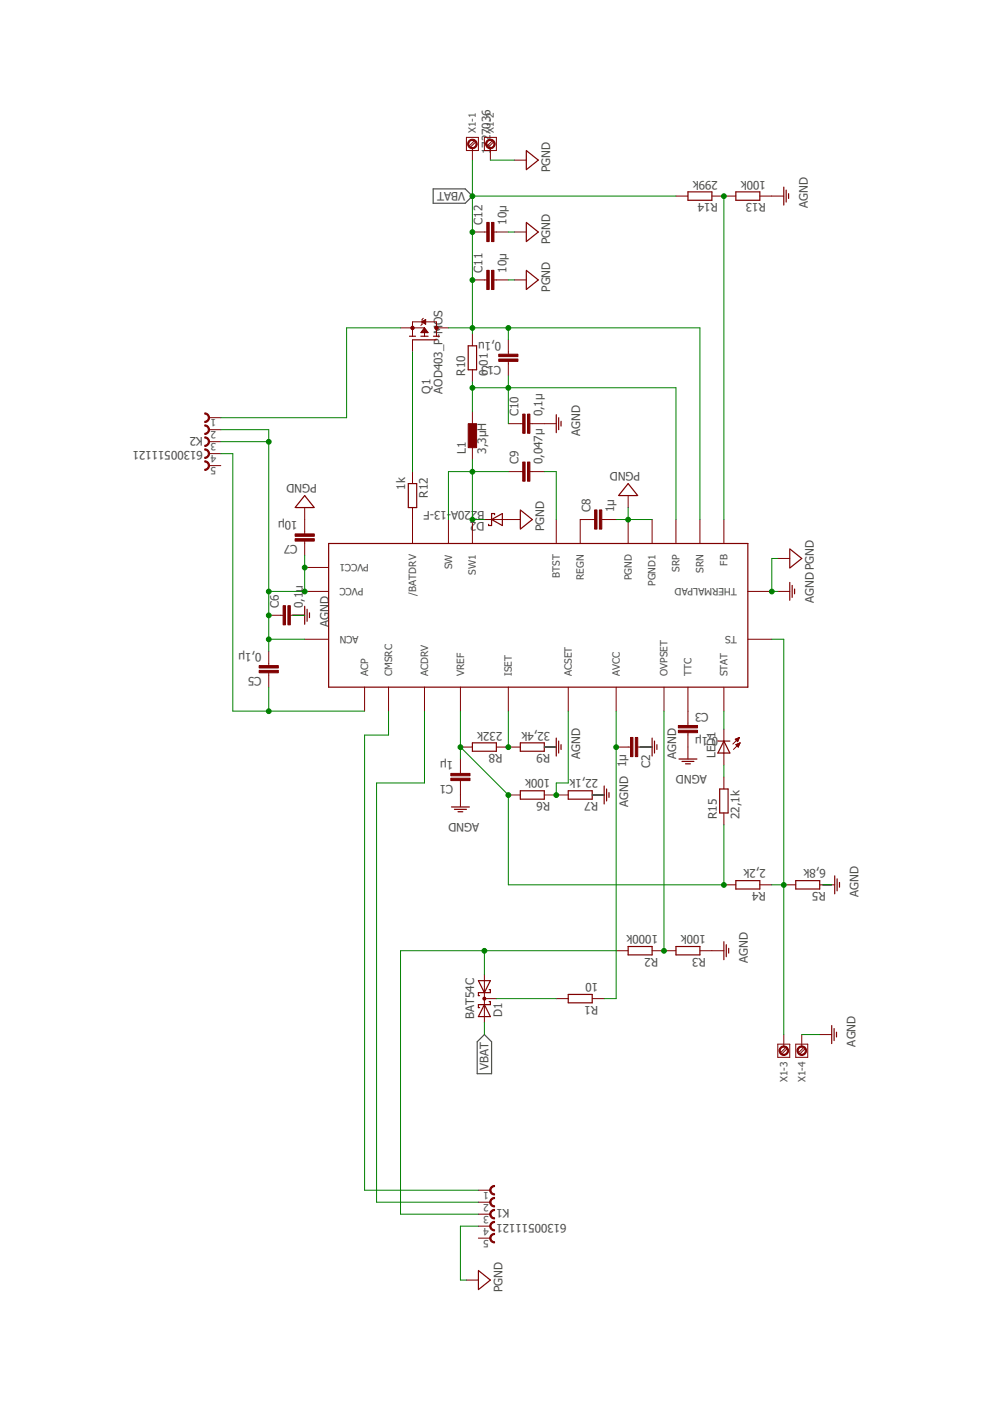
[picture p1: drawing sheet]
<svg xmlns="http://www.w3.org/2000/svg" width="210mm" height="297mm" viewBox="0 0 210 297" stroke-linecap="round" stroke-linejoin="round" font-family="sans-serif">
<path d="M91.8 40h6.8l1.6 1.6-1.6 1.5h-6.8zM102.7 219.4l1.5 1.5v6.7h-3v-6.7z" fill="none" stroke="#505050" stroke-width=".25"/>
<g fill="none" stroke="#800000" stroke-width=".25">
<path d="M111.6 32v3.9M111.6 31.9l2.5 2.1-2.5 2M166.2 39.7v3.8M111.6 47.3v3.8M111.6 57.4v3.9M111.6 57.3l2.5 2.1-2.5 2M111.6 47.2l2.5 2-2.5 2M145.9 40.7h5v1.8h-5zM156 40.7h5.1v1.8h-5.1zM166.7 40.3v2.5M167.2 41.1v1M86.8 71.3h1.3"/>
<path d="M87.5 72.1h5M89.2 71.3h1.6M91.9 71.3h1.3M99.3 73.3h1.7v5.1h-1.7zM117.9 87.9v3.8M118.4 88.6v2.5M119 89.3v1M62.6 107.6l2-2.5 2 2.5M62.7 107.6h3.8M69.7 115.2h88.9v30.5h-88.9zM86.6 102.5h1.7v5.1h-1.7zM104.2 110.2l2.3-1.3v2.5z"/>
<path d="M104.9 109.1v-.2h-.7v2.5h-.6v-.2M110.3 108.2v3.9M110.3 108.1l2.6 2.1-2.6 2M131.1 105.1l2.1-2.6 2 2.6M131.3 105.1h3.8M167.4 116.5v3.8M167.4 116.4l2.6 2-2.6 2M64.6 128.5v3.9M65.1 129.2v2.5M65.6 129.9v1.1M167.4 123.5v3.8M168 124.1v2.6"/>
<path d="M168.5 124.9v1M100.2 157.5h5v1.8h-5zM110.3 157.5h5.1v1.8h-5.1zM117.9 156.5v3.8M118.4 157.1v2.6M119 157.9v1M138.3 156.5v3.8M138.8 157.1v2.6M139.3 157.9v1M152.2 157.1h2.5M153.5 157.1l1.2 2.6h-2.5zM95.7 171.1h3.8"/>
<path d="M96.4 171.6h2.5M97.1 172.1h1M110.3 167.7h5.1v1.7h-5.1zM120.5 167.7h5.1v1.7h-5.1zM128.1 166.6v3.9M128.6 167.3v2.5M129.1 168v1.1M144 160.9h3.8M144.6 161.4h2.5M145.4 161.9h1M152.6 167.3h1.8v5.1h-1.8zM153.5 199.7v3.8"/>
<path d="M156 186.7h5.1v1.8h-5.1zM168.7 186.7h5.1v1.8h-5.1zM177 185.7v3.8M177.5 186.3v2.6M178 187.1v1M101.4 207.9h2.6l-1.3 2.6zM102.7 213l1.3 2.5h-2.6zM103.7 209.8h.3v.7h-2.6v.6h.3M103.7 212.4h.3v.6h-2.6v.6h.3M120.5 210.8h5.1v1.8h-5.1zM133.2 200.7h5.1v1.8h-5.1zM143.3 200.7h5.1v1.8h-5.1z"/>
<path d="M154 200.3v2.5M154.5 201.1v1M176.3 217.4v3.9M176.8 218.1v2.5M177.4 218.8v1.1M101.4 269.5v3.8M101.4 269.4l2.6 2-2.6 2"/>
</g>
<g fill="none" stroke="#800000" stroke-width=".21">
<path d="M98.9 29.1h2.5v2.8h-2.5zM100.2 31.4v2.6M100.5 29.9l-1 1M100.8 30.1l-1 1.1M102.7 29.1h2.5v2.8h-2.5zM104 31.4v2.6M104.4 29.9l-1.1 1M104.6 30.1l-1 1.1M109.1 34h2.5M100.2 59.4h3M100.2 49.2h3M104.7 59.4h3.1"/>
<path d="M104.7 49.2h3.1M109.1 59.4h2.5M109.1 49.2h2.5M143.3 41.6h2.6M150.9 41.6h5.1M161.1 41.6h5.1M84.9 69.5h5.1M87.5 71.3v-3.1h5v3.1M87.5 72.1v2.5M89.3 70.4v.1M89.5 70.2v.3M89.5 68.2l.8-.5v1z"/>
<path d="M89.6 68.2v.1M89.6 70.1v.4M89.7 68.1v.3M89.7 69.9v.6M89.7 67.5l-.2 .2v1l-.3 .3M89.8 68v.5M89.8 69.7v.8M90 67.9v.6M90 69.6v.9M90 69.5v1.8M90 69.5l.8 1h-1.6zM90.1 67.9v.7"/>
<path d="M90.1 69.6v.9M90.2 67.8v.9M90.2 69.8v.7M90.3 69.9v.6M90.4 70.1v.4M90.6 70.3v.2M90.7 70.4v.1M92.5 69.5h2.6M100.2 70.8v2.5M100.2 78.4v2.5M107.8 72.1v3M107.8 76.6v3.1"/>
<path d="M44.3 88.6h2.5M44.3 91.1h2.5M44.3 93.6h2.5M44.3 96.2h2.5M44.3 98.7h2.5M87.5 100v2.5M100.2 87.3v2.5M100.2 94.9v2.6M107.8 100h3M107.8 89.8h3M112.4 100h3M112.4 89.8h5.5"/>
<path d="M64.6 107.6v5.6M64.6 114.7v3.1M87.5 107.6v7.6M95.1 110.2v5M100.2 110.2v5M102.7 110.2h7.6M117.9 110.2v5M126.1 110.2h-3.1v5M127.6 110.2h3M133.2 105.1v2.5M133.2 110.2v5M138.3 110.2v5"/>
<path d="M143.3 110.2v5M148.4 110.2v5M153.5 110.2v5M164.9 118.4h2.5M57 138.1v3M57 130.5h3M61.6 130.5h3M64.6 125.4h5.1M64.6 135.5h5.1M64.6 120.3h5.1M158.6 125.4h5M158.6 135.5h5"/>
<path d="M164.9 125.4h2.5M57 142.6v3.1M77.3 145.7v5.1M82.4 145.7v5.1M90 145.7v5.1M97.6 145.7v5.1M97.6 158.4h2.6M105.2 158.4h5.1M107.8 145.7v5.1M115.4 158.4h2.5M120.5 145.7v5.1M130.6 145.7v5.1"/>
<path d="M130.6 158.4h3.1M135.2 158.4h3.1M140.8 145.7v5.1M145.9 145.7v8.1M145.9 155.3v5.6M153.5 145.7v5.1M153.5 154.6v7.6M155.9 156.7v.1M156 156.7v.2M156 157.9h.1M156.2 156.6v.4M156.2 157.8v.2"/>
<path d="M156.3 156.6v.5M156.3 157.8v.4M156.4 156.5v.7M156.4 157.7v.6M156.5 156.5v.5M156.5 157.7v.7M156.7 156.4v.3M156.7 157.6v.5M156.8 156.4l-1.4 1.4M156.8 156.4h.1M156.8 157.6v.2M156.8 156.4l-.4 .8"/>
<path d="M156.8 156.4l-.9 .3 .5 .5M156.9 157.5v.1M156.9 157.5l-1.4 1.4M156.9 157.5l-.4 .9M156.9 157.5l-.9 .4 .5 .5M97.6 160.9v3.1M97.6 165.5v5.6M107.8 168.6h2.5M115.4 168.6h5.1M125.6 168.6h2.5M153.5 164.7v2.6M153.5 172.4v2.5"/>
<path d="M153.5 187.6h2.5M161.1 187.6h2.5M166.2 187.6h2.5M173.8 187.6h3.2M102.7 211.7h2.5M102.7 206.7v10.1M117.9 211.7h2.6M125.6 211.7h2.5M130.6 201.6h2.6M138.3 201.6h5M148.4 201.6h5.1M166.2 219.4v2.5"/>
<path d="M170 219.4v2.5M173.8 219.4h2.5M164.9 221.4h2.5v2.8h-2.5zM166.6 222.1l-1.1 1.1M166.8 222.4l-1 1M168.7 221.4h2.6v2.8h-2.6zM170.4 222.1l-1 1.1M170.6 222.4l-1 1M101.4 252.3h2.6M101.4 254.9h2.6M101.4 257.4h2.6M101.4 260h2.6"/>
<path d="M98.9 271.4h2.5M101.4 262.5h2.6"/>
</g>
<g fill="#800000" stroke="#800000" stroke-width=".21">
<path d="M143.8 154.8h4.1v.5h-4.1z"/>
<path d="M143.8 153.8h4.1v.5h-4.1z"/>
<path d="M54.9 141.1h4.1v.5h-4.1z"/>
<path d="M54.9 142.1h4.1v.5h-4.1z"/>
<path d="M61 128.4h.6v4.1h-.6z"/>
<path d="M60 128.4h.5v4.1h-.5z"/>
<path d="M111.8 98h.6v4h-.6z"/>
<path d="M110.8 98h.5v4h-.5z"/>
<path d="M111.8 87.8h.6v4.1h-.6z"/>
<path d="M110.8 87.8h.5v4.1h-.5z"/>
<path d="M104.2 57.3h.5v4.1h-.5z"/>
<path d="M103.2 57.3h.5v4.1h-.5z"/>
<path d="M104.2 47.2h.5v4h-.5z"/>
<path d="M103.2 47.2h.5v4h-.5z"/>
<path d="M105.7 75.1h4.1v.5h-4.1z"/>
<path d="M105.7 76.1h4.1v.5h-4.1z"/>
<path d="M62.6 113.2h4v.5h-4z"/>
<path d="M62.6 114.2h4v.5h-4z"/>
<path d="M95.6 164h4.1v.5h-4.1z"/>
<path d="M95.6 165h4.1v.5h-4.1z"/>
<path d="M133.7 156.4h.5v4h-.5z"/>
<path d="M134.7 156.4h.5v4h-.5z"/>
<path d="M127.1 108.1h.5v4.1h-.5z"/>
<path d="M126.1 108.1h.5v4.1h-.5z"/>
<path d="M99.3 89.8h1.7v5.1h-1.7z"/>
</g>
<g fill="#800000" stroke="#800000" stroke-width=".21">
<path d="M104.2 251.6l.5-.3h.2v.3a.76 .76 0 0 0-.8 .7 .76 .76 0 0 0 .8 .8v.3a1.01 1.01 0 0 1-1-.7 1.01 1.01 0 0 1 .3-1.1z" fill-rule="evenodd"/>
<path d="M104.2 254.1l.5-.2h.2v.2a.76 .76 0 0 0-.8 .8 .76 .76 0 0 0 .8 .8v.2a1.01 1.01 0 0 1-1-.6 1.01 1.01 0 0 1 .3-1.2z" fill-rule="evenodd"/>
<path d="M104.2 256.7l.5-.3h.2v.3a.76 .76 0 0 0-.8 .7 .76 .76 0 0 0 .8 .8v.2a1.01 1.01 0 0 1-1-.6 1.01 1.01 0 0 1 .3-1.1z" fill-rule="evenodd"/>
<path d="M104.2 259.2l.5-.2h.2v.2a.76 .76 0 0 0-.8 .8 .76 .76 0 0 0 .8 .7v.3a1.01 1.01 0 0 1-1-.7 1.01 1.01 0 0 1 .3-1.1z" fill-rule="evenodd"/>
<path d="M104.2 261.7l.5-.2h.2v.2a.76 .76 0 0 0-.8 .8 .76 .76 0 0 0 .8 .8v.2a1.01 1.01 0 0 1-1-.6 1.01 1.01 0 0 1 .3-1.2z" fill-rule="evenodd"/>
<path d="M43.4 87.5a1.02 1.02 0 0 1 1 1.1 1.02 1.02 0 0 1-1 1v-.3a.76 .76 0 0 0 .8-.7 .76 .76 0 0 0-.8-.8z" fill-rule="evenodd"/>
<path d="M43.4 90.1a1.02 1.02 0 0 1 1 1 1.02 1.02 0 0 1-1 1v-.2a.76 .76 0 0 0 .8-.8 .76 .76 0 0 0-.8-.8z" fill-rule="evenodd"/>
<path d="M43.4 92.6a1.02 1.02 0 0 1 1 1 1.02 1.02 0 0 1-1 1.1v-.3a.76 .76 0 0 0 .8-.8 .76 .76 0 0 0-.8-.7z" fill-rule="evenodd"/>
<path d="M43.4 95.2a1.02 1.02 0 0 1 1 1 1.02 1.02 0 0 1-1 1v-.3a.76 .76 0 0 0 .8-.7 .76 .76 0 0 0-.8-.8z" fill-rule="evenodd"/>
<path d="M43.4 97.7a1.02 1.02 0 0 1 1 1 1.02 1.02 0 0 1-1 1v-.2a.76 .76 0 0 0 .8-.8 .76 .76 0 0 0-.8-.7z" fill-rule="evenodd"/>
<path d="M99.5 29.8a1.01 1.01 0 0 1 1.6 .3 1.01 1.01 0 0 1-.9 1.4v-.2a.76 .76 0 0 1-.7-1.1 .76 .76 0 0 1 1.3-.1 .76 .76 0 0 1-.4 1.2h-.2v.2a1.01 1.01 0 0 1-1-.6 1.01 1.01 0 0 1 .3-1.1z" fill-rule="evenodd"/>
<path d="M103.3 29.8a1.01 1.01 0 0 1 1.6 .3 1.01 1.01 0 0 1-.9 1.4v-.2a.76 .76 0 0 1-.7-1.1 .76 .76 0 0 1 1.3-.1 .76 .76 0 0 1-.4 1.2h-.2v.2a1.01 1.01 0 0 1-1-.6 1.01 1.01 0 0 1 .3-1.1z" fill-rule="evenodd"/>
<path d="M165.5 222a1.02 1.02 0 0 1 1.6 .4 1.02 1.02 0 0 1-.9 1.4v-.3a.76 .76 0 0 1-.7-1 .76 .76 0 0 1 1.2-.2 .76 .76 0 0 1-.3 1.2h-.2v.3a1.03 1.03 0 0 1-1-.7 1.03 1.03 0 0 1 .3-1.1z" fill-rule="evenodd"/>
<path d="M169.3 222a1.02 1.02 0 0 1 1.6 .4 1.02 1.02 0 0 1-.9 1.4v-.3a.76 .76 0 0 1-.7-1 .76 .76 0 0 1 1.2-.2 .76 .76 0 0 1-.3 1.2h-.2v.3a1.03 1.03 0 0 1-.9-.7 1.03 1.03 0 0 1 .2-1.1z" fill-rule="evenodd"/>
<circle cx="102.7" cy="211.7" r=".33"/>
<circle cx="87.5" cy="69.5" r=".36"/>
<circle cx="92.5" cy="69.5" r=".36"/>
</g>
<g fill="none" stroke="#008000" stroke-width=".21">
<path d="M100.2 34v36.8M104 34h5.1M100.2 41.6h43.1M107.8 59.4h1.3M107.8 49.2h1.3M153.5 41.6v68.6M84.9 69.5h-11.4v19.1h-26.7M87.5 74.6v25.4M95.1 69.5h53.3v40.7M107.8 69.5v2.6M107.8 79.7v10.1M46.8 96.2h2.6v54.6h27.9"/>
<path d="M46.8 91.1h10.2v47M46.8 93.6h10.2M100.2 97.5v12.7h2.5M100.2 82.2h43.1v28M100.2 80.9v6.4M107.8 100h-12.7v10.2M115.4 100h2.5v10.2M64.6 117.8v7.6h-7.6M130.6 110.2h7.7M133.2 107.6v2.6M164.9 118.4h-1.3v7h1.3M57 135.5h7.6"/>
<path d="M62.1 130.5h2.5M163.6 135.5h2.6v83.9M57 145.7v5.1M82.4 150.8v5.1h-5.1v96.4h24.1M90 150.8v15.2h-10.2v88.9h21.6M97.6 150.8v10.1M97.6 158.4l10.2 10.2v19h45.7v-12.7M107.8 150.8v7.6M115.4 158.4h2.5M120.5 150.8v15.2h-2.6v2.6M130.6 150.8v60.9h-2.5M135.7 158.4h2.6"/>
<path d="M140.8 150.8v50.8M153.5 150.8v3.8M125.6 168.6h2.5M153.5 162.2v2.5M163.6 187.6h2.6M174.4 187.6h1.9M102.7 201.6v5.1M102.7 216.8v2.6M105.2 211.7h12.7M130.6 201.6h-45.7v55.8h16.5M170 219.4h3.8M101.4 260h-3.8v11.4h1.3"/>
</g>
<g fill="#008000" stroke="#008000" stroke-width=".21">
<circle cx="133.2" cy="110.2" r=".51"/>
<circle cx="163.6" cy="125.4" r=".51"/>
<circle cx="140.8" cy="201.6" r=".51"/>
<circle cx="166.2" cy="187.6" r=".51"/>
<circle cx="107.8" cy="158.4" r=".51"/>
<circle cx="97.6" cy="158.4" r=".51"/>
<circle cx="107.8" cy="168.6" r=".51"/>
<circle cx="153.5" cy="187.6" r=".51"/>
<circle cx="117.9" cy="168.6" r=".51"/>
<circle cx="130.6" cy="158.4" r=".51"/>
<circle cx="102.7" cy="201.6" r=".51"/>
<circle cx="57" cy="150.8" r=".51"/>
<circle cx="64.6" cy="120.3" r=".51"/>
<circle cx="57" cy="135.6" r=".51"/>
<circle cx="64.6" cy="125.4" r=".51"/>
<circle cx="57" cy="130.5" r=".51"/>
<circle cx="57" cy="125.4" r=".51"/>
<circle cx="57" cy="93.7" r=".51"/>
<circle cx="107.8" cy="82.2" r=".51"/>
<circle cx="100.2" cy="82.2" r=".51"/>
<circle cx="153.5" cy="41.6" r=".51"/>
<circle cx="100.2" cy="59.4" r=".51"/>
<circle cx="100.2" cy="69.5" r=".51"/>
<circle cx="107.8" cy="69.5" r=".51"/>
<circle cx="100.2" cy="49.2" r=".51"/>
<circle cx="100.2" cy="41.6" r=".51"/>
<circle cx="100.2" cy="100" r=".51"/>
<circle cx="100.2" cy="110.2" r=".51"/>
</g>
<g font-size="2.5" fill="#505050">
<text x="104" y="28.6" transform="rotate(-90 104 28.6)">7036</text>
<text x="104" y="32.7" transform="rotate(-90 104 32.7)">1</text>
<text x="104" y="31.3" transform="rotate(-90 104 31.3)">72</text>
<text x="98.6" y="40.7" transform="rotate(-180 98.6 40.7)">VBAT</text>
<text x="116.7" y="36.5" transform="rotate(-90 116.7 36.5)">PGND</text>
<text x="152.2" y="38.3" transform="rotate(-180 152.2 38.3)">299k</text>
<text x="162.4" y="38.3" transform="rotate(-180 162.4 38.3)">100k</text>
<text x="102.3" y="47.7" transform="rotate(-90 102.3 47.7)">C12</text>
<text x="107.4" y="47.7" transform="rotate(-90 107.4 47.7)">10µ</text>
<text x="152.2" y="43.1" transform="rotate(-180 152.2 43.1)">R14</text>
<text x="162.4" y="43.1" transform="rotate(-180 162.4 43.1)">R13</text>
<text x="171.3" y="44.1" transform="rotate(-90 171.3 44.1)">AGND</text>
<text x="116.7" y="51.7" transform="rotate(-90 116.7 51.7)">PGND</text>
<text x="102.3" y="57.8" transform="rotate(-90 102.3 57.8)">C11</text>
<text x="107.4" y="57.8" transform="rotate(-90 107.4 57.8)">10µ</text>
<text x="116.7" y="61.9" transform="rotate(-90 116.7 61.9)">PGND</text>
<text x="93.8" y="68.9" transform="rotate(-90 93.8 68.9)">OS</text>
<text x="106.3" y="72.4" transform="rotate(-180 106.3 72.4)">0,1u</text>
<text x="106.3" y="77.5" transform="rotate(-180 106.3 77.5)">C13</text>
<text x="91.3" y="83.5" transform="rotate(-90 91.3 83.5)">Q1</text>
<text x="93.8" y="83.5" transform="rotate(-90 93.8 83.5)">AOD403_P-M</text>
<text x="98.7" y="79.7" transform="rotate(-90 98.7 79.7)">R10</text>
<text x="103.5" y="79.7" transform="rotate(-90 103.5 79.7)">0,01</text>
<text x="109.9" y="88.3" transform="rotate(-90 109.9 88.3)">C10</text>
<text x="115" y="88.3" transform="rotate(-90 115 88.3)">0,1µ</text>
<text x="43" y="95.7" transform="rotate(-180 43 95.7)">61300511121</text>
<text x="43" y="92.6" transform="rotate(-180 43 92.6)">K2</text>
<text x="123" y="92.4" transform="rotate(-90 123 92.4)">AGND</text>
<text x="98.8" y="96.2" transform="rotate(-90 98.8 96.2)">L1</text>
<text x="103.1" y="96.2" transform="rotate(-90 103.1 96.2)">3,3µH</text>
<text x="109.9" y="98.5" transform="rotate(-90 109.9 98.5)">C9</text>
<text x="115" y="98.5" transform="rotate(-90 115 98.5)">0,047µ</text>
<text x="135.7" y="100" transform="rotate(-180 135.7 100)">PGND</text>
<text x="67.1" y="102.5" transform="rotate(-180 67.1 102.5)">PGND</text>
<text x="85.9" y="103.9" transform="rotate(-90 85.9 103.9)">1k</text>
<text x="90.7" y="105.5" transform="rotate(-90 90.7 105.5)">R12</text>
<text x="63.1" y="110.5" transform="rotate(-180 63.1 110.5)">10µ</text>
<text x="94.7" y="108.2" transform="rotate(-180 94.7 108.2)">13-F</text>
<text x="99.9" y="108.2" transform="rotate(-180 99.9 108.2)">20A-</text>
<text x="102.7" y="108.2" transform="rotate(-180 102.7 108.2)">B2</text>
<text x="102.7" y="110.8" transform="rotate(-180 102.7 110.8)">D2</text>
<text x="115.4" y="112.7" transform="rotate(-90 115.4 112.7)">PGND</text>
<text x="125.2" y="108.6" transform="rotate(-90 125.2 108.6)">C8</text>
<text x="130.3" y="108.6" transform="rotate(-90 130.3 108.6)">1µ</text>
<text x="63.1" y="115.6" transform="rotate(-180 63.1 115.6)">C7</text>
<text x="59.1" y="128.9" transform="rotate(-90 59.1 128.9)">C6</text>
<text x="64.2" y="128.9" transform="rotate(-90 64.2 128.9)">0,1µ</text>
<text x="172.5" y="127.9" transform="rotate(-90 172.5 127.9)">AGND PGND</text>
<text x="69.7" y="133" transform="rotate(-90 69.7 133)">AGND</text>
<text x="55.5" y="138.5" transform="rotate(-180 55.5 138.5)">0,1µ</text>
<text x="55.5" y="143.5" transform="rotate(-180 55.5 143.5)">C5</text>
<text x="106.5" y="155.1" transform="rotate(-180 106.5 155.1)">232k</text>
<text x="116.7" y="155.1" transform="rotate(-180 116.7 155.1)">32,4k</text>
<text x="150.2" y="151.2" transform="rotate(-180 150.2 151.2)">C3</text>
<text x="96.1" y="161.3" transform="rotate(-180 96.1 161.3)">1µ</text>
<text x="106.5" y="159.9" transform="rotate(-180 106.5 159.9)">R8</text>
<text x="116.7" y="159.9" transform="rotate(-180 116.7 159.9)">R9</text>
<text x="123" y="160.9" transform="rotate(-90 123 160.9)">AGND</text>
<text x="143.3" y="160.9" transform="rotate(-90 143.3 160.9)">AGND</text>
<text x="151.7" y="160.8" transform="rotate(-90 151.7 160.8)">LED1</text>
<text x="152.3" y="156.2" transform="rotate(-180 152.3 156.2)">0,1µ</text>
<text x="96.1" y="166.4" transform="rotate(-180 96.1 166.4)">C1</text>
<text x="116.7" y="165.3" transform="rotate(-180 116.7 165.3)">100k</text>
<text x="126.8" y="165.3" transform="rotate(-180 126.8 165.3)">22,1k</text>
<text x="132.8" y="162.7" transform="rotate(-90 132.8 162.7)">1µ</text>
<text x="137.9" y="162.8" transform="rotate(-90 137.9 162.8)">C2</text>
<text x="149.9" y="164.2" transform="rotate(-180 149.9 164.2)">AGND</text>
<text x="116.7" y="170.1" transform="rotate(-180 116.7 170.1)">R6</text>
<text x="126.8" y="170.1" transform="rotate(-180 126.8 170.1)">R7</text>
<text x="133.2" y="171.1" transform="rotate(-90 133.2 171.1)">AGND</text>
<text x="152" y="173.6" transform="rotate(-90 152 173.6)">R15</text>
<text x="156.8" y="173.6" transform="rotate(-90 156.8 173.6)">22,1k</text>
<text x="101.6" y="174.4" transform="rotate(-180 101.6 174.4)">AGND</text>
<text x="162.4" y="184.3" transform="rotate(-180 162.4 184.3)">2,2k</text>
<text x="175.1" y="184.3" transform="rotate(-180 175.1 184.3)">6,8k</text>
<text x="162.4" y="189.1" transform="rotate(-180 162.4 189.1)">R4</text>
<text x="175.1" y="189.1" transform="rotate(-180 175.1 189.1)">R5</text>
<text x="182.1" y="190.1" transform="rotate(-90 182.1 190.1)">AGND</text>
<text x="139.5" y="198.3" transform="rotate(-180 139.5 198.3)">1000k</text>
<text x="139.5" y="203.1" transform="rotate(-180 139.5 203.1)">R2</text>
<text x="149.7" y="198.3" transform="rotate(-180 149.7 198.3)">100k</text>
<text x="149.7" y="203.1" transform="rotate(-180 149.7 203.1)">R3</text>
<text x="126.8" y="208.4" transform="rotate(-180 126.8 208.4)">10</text>
<text x="158.6" y="204.1" transform="rotate(-90 158.6 204.1)">AGND</text>
<text x="106.5" y="215.5" transform="rotate(-90 106.5 215.5)">D1</text>
<text x="126.8" y="213.2" transform="rotate(-180 126.8 213.2)">R1</text>
<text x="100.5" y="216.1" transform="rotate(-90 100.5 216.1)">BAT54C</text>
<text x="181.4" y="221.9" transform="rotate(-90 181.4 221.9)">AGND</text>
<text x="103.6" y="226.8" transform="rotate(-90 103.6 226.8)">VBAT</text>
<text x="108.1" y="256.4" transform="rotate(-180 108.1 256.4)">K1</text>
<text x="120.1" y="259.5" transform="rotate(-180 120.1 259.5)">61300511121</text>
<text x="106.5" y="273.9" transform="rotate(-90 106.5 273.9)">PGND</text>
</g>
<g font-size="2.1" fill="#505050">
<text x="100.9" y="28.2" transform="rotate(-90 100.9 28.2)">X1-1</text>
<text x="104.7" y="28.2" transform="rotate(-90 104.7 28.2)">X1-2</text>
<text x="45.8" y="88.9" transform="rotate(-180 45.8 88.9)">1</text>
<text x="45.8" y="91.5" transform="rotate(-180 45.8 91.5)">2</text>
<text x="45.8" y="94" transform="rotate(-180 45.8 94)">3</text>
<text x="45.8" y="96.5" transform="rotate(-180 45.8 96.5)">4</text>
<text x="45.8" y="99.1" transform="rotate(-180 45.8 99.1)">5</text>
<text x="78.2" y="119.5" transform="rotate(-180 78.2 119.5)">PVCC1</text>
<text x="154.2" y="120" transform="rotate(-90 154.2 120)">FB</text>
<text x="77.1" y="124.6" transform="rotate(-180 77.1 124.6)">PVCC</text>
<text x="95.8" y="120.7" transform="rotate(-90 95.8 120.7)">SW</text>
<text x="100.9" y="121.8" transform="rotate(-90 100.9 121.8)">SW1</text>
<text x="118.7" y="122.5" transform="rotate(-90 118.7 122.5)">BTST</text>
<text x="123.8" y="122.9" transform="rotate(-90 123.8 122.9)">REGN</text>
<text x="133.9" y="123" transform="rotate(-90 133.9 123)">PGND</text>
<text x="139" y="124.2" transform="rotate(-90 139 124.2)">PGND1</text>
<text x="144.1" y="121.3" transform="rotate(-90 144.1 121.3)">SRP</text>
<text x="149.2" y="121.5" transform="rotate(-90 149.2 121.5)">SRN</text>
<text x="156.2" y="124.6" transform="rotate(-180 156.2 124.6)">THERMALPAD</text>
<text x="88.2" y="126.3" transform="rotate(-90 88.2 126.3)">/BATDRV</text>
<text x="76" y="134.8" transform="rotate(-180 76 134.8)">ACN</text>
<text x="156.2" y="134.8" transform="rotate(-180 156.2 134.8)">TS</text>
<text x="78.1" y="143.4" transform="rotate(-90 78.1 143.4)">ACP</text>
<text x="83.1" y="143.4" transform="rotate(-90 83.1 143.4)">CMSRC</text>
<text x="90.8" y="143.4" transform="rotate(-90 90.8 143.4)">ACDRV</text>
<text x="98.4" y="143.4" transform="rotate(-90 98.4 143.4)">VREF</text>
<text x="108.5" y="143.4" transform="rotate(-90 108.5 143.4)">ISET</text>
<text x="121.2" y="143.4" transform="rotate(-90 121.2 143.4)">ACSET</text>
<text x="131.4" y="143.4" transform="rotate(-90 131.4 143.4)">AVCC</text>
<text x="141.6" y="143.4" transform="rotate(-90 141.6 143.4)">OVPSET</text>
<text x="146.6" y="143.4" transform="rotate(-90 146.6 143.4)">TTC</text>
<text x="154.2" y="143.4" transform="rotate(-90 154.2 143.4)">STAT</text>
<text x="166.9" y="229.4" transform="rotate(-90 166.9 229.4)">X1-3</text>
<text x="170.8" y="229.4" transform="rotate(-90 170.8 229.4)">X1-4</text>
<text x="103.6" y="252.7" transform="rotate(-180 103.6 252.7)">1</text>
<text x="103.6" y="255.2" transform="rotate(-180 103.6 255.2)">2</text>
<text x="103.6" y="257.8" transform="rotate(-180 103.6 257.8)">3</text>
<text x="103.6" y="260.3" transform="rotate(-180 103.6 260.3)">4</text>
<text x="103.6" y="262.9" transform="rotate(-180 103.6 262.9)">5</text>
</g>
</svg>
